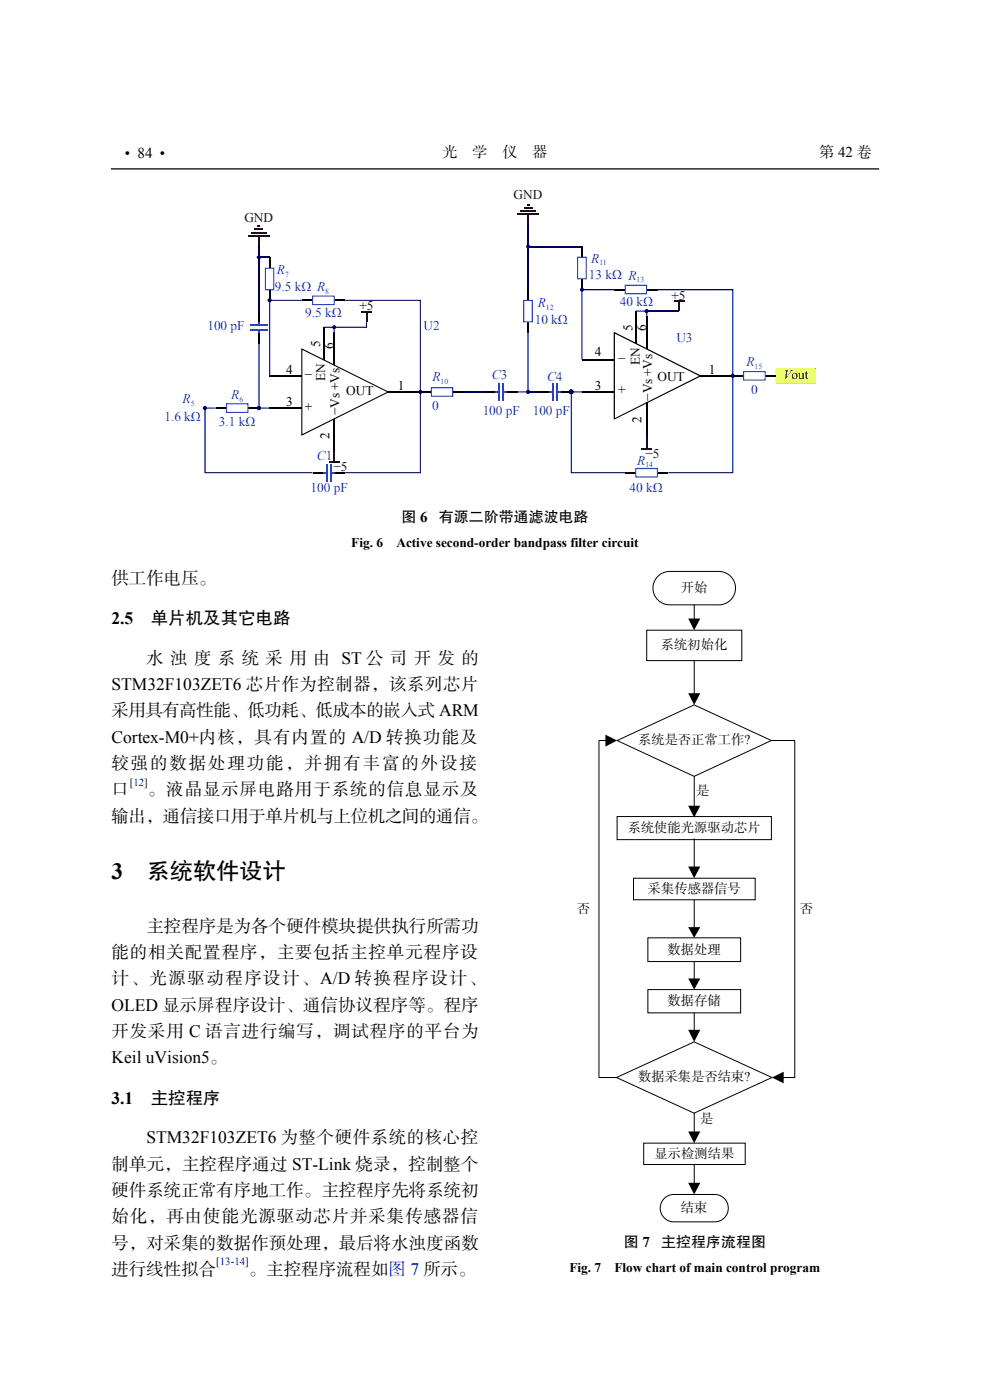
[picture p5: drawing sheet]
<svg xmlns="http://www.w3.org/2000/svg" width="210mm" height="297mm" viewBox="0 0 210 297" stroke-linecap="round" stroke-linejoin="round" font-family="sans-serif">
<path d="M63.9 73.9l18.5 9.2-.2 .2-18.2-9.1 .1-.2v18.3l-.1-.1 18.2-9.1 .2 .2-18.5 9.1z" fill="#000"/>
<path d="M57.2 79.8h6.8M68.6 69.4v6.9M70.9 70.6v6.8M45.8 86.6h2.2M52.6 86.6h2.3M57.2 86.6h6.8M70.9 88.9v6.8M82.3 83.1h6.8" fill="none" stroke="#000" stroke-width=".23"/>
<circle cx="54.9" cy="86.6" r=".44" fill="#000078"/>
<path d="M54.4 86.6a.47 .47 0 0 1 .9 0 .47 .47 0 0 1-.9 0zM54.6 86.2l-.2 .4 .1 .2 .3 .2 .4-.1 .1-.3-.1-.3z" fill="#000078"/>
<path d="M47.9 85.5h4.8v2.1h-4.8zM48.1 85.7v1.8l-.1-.1h4.6l-.1 .1v-1.8l.1 .1h-4.6z" fill="#1542ff"/>
<circle cx="54.9" cy="86.6" r=".44" fill="#000078"/>
<path d="M57.2 61.5v2.2" fill="none" stroke="#000" stroke-width=".23"/>
<circle cx="57.2" cy="63.7" r=".44" fill="#000078"/>
<path d="M57.2 54.6v2.3" fill="none" stroke="#000" stroke-width=".23"/>
<path d="M56.1 56.8h2.1v4.8h-2.1zM56.4 56.9v4.6l-.1-.2h1.8l-.2 .2v-4.6l.2 .1h-1.8z" fill="#1542ff"/>
<path d="M66.3 100.3h2.3M70.9 100.3h2.3" fill="none" stroke="#000" stroke-width=".23"/>
<path d="M69.3 98.5v3.6M70.2 98.5v3.6" fill="none" stroke="#1542ff" stroke-width=".27"/>
<g fill="#1542ff">
<path d="M68.6 100.2h.7v.2h-.7z"/>
<path d="M70.2 100.2h.7v.2h-.7z"/>
</g>
<path d="M54.9 66v2.3M54.9 70.6v2.3" fill="none" stroke="#000" stroke-width=".27"/>
<path d="M53 69h3.7M53 69.9h3.7" fill="none" stroke="#1542ff" stroke-width=".27"/>
<g fill="#1542ff">
<path d="M54.8 69.9h.2v.7h-.2z"/>
<path d="M54.8 68.3h.2v.7h-.2z"/>
</g>
<path d="M52.6 50h4.6" fill="none" stroke="#3c0000" stroke-width=".27"/>
<path d="M53.3 49.4h3.2" fill="none" stroke="#3c0000" stroke-width=".23"/>
<g fill="#3c0000">
<path d="M54 48.6h1.8v.2h-1.8z"/>
<path d="M54.7 47.8h.4v.3h-.4z"/>
</g>
<path d="M54.9 50v2.3" fill="none" stroke="#3c0000" stroke-width=".27"/>
<path d="M64 63.7h2.3M70.9 63.7h2.3" fill="none" stroke="#000" stroke-width=".23"/>
<path d="M66.2 62.7h4.8v2h-4.8zM66.4 62.8v1.8l-.1-.1h4.6l-.2 .1v-1.8l.2 .1h-4.6z" fill="#1542ff"/>
<path d="M89.1 83.1h2.4M96 83.1h2.3" fill="none" stroke="#000" stroke-width=".23"/>
<path d="M91.3 82.1h4.8v2.1h-4.8zM91.6 82.2v1.9l-.1-.2h4.5l-.2 .2v-1.9l.2 .2h-4.5z" fill="#1542ff"/>
<path d="M102.8 83.1h2.3M107.4 83.1h2.3" fill="none" stroke="#000" stroke-width=".23"/>
<path d="M105.8 81.3v3.7M106.7 81.3v3.7" fill="none" stroke="#1542ff" stroke-width=".23"/>
<g fill="#1542ff">
<path d="M105.1 83h.7v.3h-.7z"/>
<path d="M106.7 83h.7v.3h-.7z"/>
</g>
<path d="M114.3 83.1h2.3M118.8 83.1h2.3" fill="none" stroke="#000" stroke-width=".23"/>
<circle cx="121.1" cy="83.1" r=".46" fill="#000078"/>
<path d="M120.6 83.1a.5 .5 0 0 1 1 0 .5 .5 0 0 1-1 0zM120.9 82.8a.44 .44 0 0 0-.1 .7 .44 .44 0 0 0 .7-.2 .44 .44 0 0 0-.4-.6z" fill="#000078"/>
<path d="M117.2 81.3v3.7M118.2 81.3v3.7" fill="none" stroke="#1542ff" stroke-width=".23"/>
<g fill="#1542ff">
<path d="M116.6 83h.6v.3h-.6z"/>
<path d="M118.2 83h.6v.3h-.6z"/>
</g>
<circle cx="121.1" cy="83.1" r=".46" fill="#000078"/>
<g fill="#000078">
<path d="M120.6 83.1a.5 .5 0 0 1 1 0 .5 .5 0 0 1-1 0zM120.9 82.8a.44 .44 0 0 0-.1 .7 .44 .44 0 0 0 .7-.2 .44 .44 0 0 0-.4-.6z"/>
<path d="M120.6 83.1a.5 .5 0 0 1 1 0 .5 .5 0 0 1-1 0zM120.9 82.8a.44 .44 0 0 0-.1 .7 .44 .44 0 0 0 .7-.2 .44 .44 0 0 0-.4-.6z"/>
</g>
<path d="M76.6 66.2h2.3" fill="none" stroke="#3c0000" stroke-width=".23"/>
<path d="M77.6 66.3h.2v2h-.2z" fill="#3c0000"/>
<path d="M69.7 98h2.3M70.9 95.8v2.2M136 95.3h2.3M137.1 93v2.3" fill="none" stroke="#3c0000" stroke-width=".23"/>
<path d="M130.2 70.5l18.4 9.1-.2 .3-18.2-9.2 .2-.1v18.3l-.2-.1 18.2-9.2 .2 .3-18.4 9.1z" fill="#000"/>
<path d="M123.4 59.2v2.3M123.4 76.3h6.9M134.8 66v6.9M137.1 67.2v6.8M148.5 79.8h6.9M123.4 83.1h6.9M137.1 85.5v6.8" fill="none" stroke="#000" stroke-width=".23"/>
<circle cx="123.4" cy="61.5" r=".44" fill="#000078"/>
<path d="M123.4 52.3v2.3" fill="none" stroke="#000" stroke-width=".23"/>
<path d="M122.3 54.5h2.1v4.8h-2.1zM122.6 54.6v4.5l-.1-.1h1.8l-.1 .1v-4.5l.1 .1h-1.8z" fill="#1542ff"/>
<path d="M130.3 61.5h2.3M137.1 61.5h2.3" fill="none" stroke="#000" stroke-width=".27"/>
<path d="M132.4 60.4h4.8v2.1h-4.8zM132.7 60.6v1.7l-.1-.1h4.5l-.1 .1v-1.7l.1 .1h-4.5z" fill="#1542ff"/>
<path d="M111.9 61.5v2.2M111.9 68.3v2.3" fill="none" stroke="#000" stroke-width=".23"/>
<path d="M110.9 63.6h2.1v4.8h-2.1zM111 63.8l.2-.1v4.6l-.2-.1h1.9l-.2 .1v-4.6l.2 .1z" fill="#1542ff"/>
<path d="M109.7 45.5h4.6M110.4 44.8h3.2" fill="none" stroke="#3c0000" stroke-width=".23"/>
<g fill="#3c0000">
<path d="M111 43.9h1.9v.3h-1.9z"/>
<path d="M111.8 43.3h.4v.2h-.4z"/>
</g>
<path d="M111.9 45.5v2.3M142.8 63.9h2.3" fill="none" stroke="#3c0000" stroke-width=".23"/>
<path d="M143.9 64h.2v2h-.2z" fill="#3c0000"/>
<path d="M132.6 100.3h2.2M139.4 100.3h2.3" fill="none" stroke="#000" stroke-width=".23"/>
<path d="M134.7 99.3h4.8v2h-4.8zM134.9 99.4v1.8l-.1-.1h4.6l-.1 .1v-1.8l.1 .1h-4.6z" fill="#1542ff"/>
<path d="M155.4 79.8h2.3M162.2 79.8h2.4" fill="none" stroke="#000" stroke-width=".23"/>
<path d="M157.5 78.7h4.8v2h-4.8zM157.7 79l.1-.2v1.8l-.1-.1h4.5l-.1 .1v-1.8l.1 .2z" fill="#1542ff"/>
<path d="M164.6 78.2h8.4v3.1h-8.4z" fill="#ecff6d"/>
<path d="M164.5 78.2h8.5v3.1h-8.5zM164.6 78.2v3.1l8.4-.1v-3z" fill="#3c0000"/>
<g fill="#000078">
<path d="M43.4 86.5h2.4v.2h-2.3l.1-.1v13.7l-.1-.1h22.8v.2h-22.9z"/>
<path d="M54.8 72.9h.2v13.7l-.1-.1h2.3v.2h-2.3l-.1-.1z"/>
</g>
<circle cx="43.5" cy="86.6" r=".44" fill="#000078"/>
<path d="M54.9 54.6h2.3" fill="none" stroke="#000078" stroke-width=".23"/>
<circle cx="54.9" cy="54.6" r=".45" fill="#000078"/>
<path d="M54.9 52.3v13.7" fill="none" stroke="#000078" stroke-width=".27"/>
<g fill="#000078">
<path d="M73.2 63.6h16v19.5h-.2v-19.4l.1 .1h-15.9z"/>
<path d="M57.1 63.6h6.9v.2h-6.8l.1-.1v16.1h-.2z"/>
<path d="M68.6 69.3h2.3l.1 1.3h-.3v-1.2l.2 .1h-2.3z"/>
<path d="M70.9 69.3h6.8l-.1 .1v-1.1h.2l-.1 1.2h-6.8z"/>
<path d="M123.3 61.4l7-.1v.3h-6.9l.1-.1v14.8h-.2z"/>
<path d="M134.8 65.9h2.3l.1 1.3h-.2v-1.2l.1 .1h-2.3z"/>
</g>
<g fill="#000078">
<circle cx="70.9" cy="69.4" r=".43"/>
<circle cx="137.1" cy="66" r=".46"/>
</g>
<path d="M112 52.3h11.4M112 47.8v13.7M137.1 66h6.9M98.3 83.1h4.5" fill="none" stroke="#000078" stroke-width=".23"/>
<path d="M111.8 70.6h.3v12.5l-.1 .2h-2.3v-.3h2.3l-.2 .1z" fill="#000078"/>
<circle cx="112" cy="83.1" r=".45" fill="#000078"/>
<path d="M112 83.1h2.3" fill="none" stroke="#000078" stroke-width=".23"/>
<g fill="#000078">
<path d="M121 83.1l2.4-.1v.3h-2.3l.1-.2v17.2l-.1-.1h11.5v.2h-11.6z"/>
<path d="M139.4 61.3l16.1 .1v39h-13.8v-.2h13.7l-.1 .1v-38.8l.1 .1h-16z"/>
<path d="M89 83.1h.2v17.3h-16v-.2h15.9l-.1 .1z"/>
<path d="M137 92.3h.2v.7h-.2z"/>
<path d="M120.6 83.1a.5 .5 0 0 1 1 0 .5 .5 0 0 1-1 0zM120.9 82.8a.44 .44 0 0 0-.1 .7 .44 .44 0 0 0 .7-.2 .44 .44 0 0 0-.4-.6z"/>
<path d="M120.6 83.1a.5 .5 0 0 1 1 0 .5 .5 0 0 1-1 0zM120.9 82.8a.44 .44 0 0 0-.1 .7 .44 .44 0 0 0 .7-.2 .44 .44 0 0 0-.4-.6z"/>
</g>
<g fill="#000078">
<circle cx="121.1" cy="83.1" r=".46"/>
<circle cx="89.1" cy="83.1" r=".45"/>
<circle cx="112" cy="52.3" r=".45"/>
<circle cx="155.4" cy="79.7" r=".45"/>
</g>
<path d="M109.8 121h75v138.4h-75z" fill="#fff"/>
<g fill="none" stroke="#000" stroke-width=".21">
<path d="M137.1 133.7h20.2v6.4h-20.2zM139.5 122.3a3.5 3.5 0 0 1 2.5-1.1h10.4a3.5 3.5 0 0 1 3.6 3.6 3.5 3.5 0 0 1-3.6 3.5h-10.4a3.5 3.5 0 0 1-3.3-2.2 3.5 3.5 0 0 1 .8-3.8zM147.2 128.3v3.2M128.6 157.1h-1.6v71.5h3.7M130.8 157.1l16.4-7.6 16.4 7.6-16.4 7.6zM147.2 140.1v7.3M163.6 157.1h4.9v71.5h-2.6M130.8 173.2h32.8v4.9h-32.8zM147.2 164.7v6.5M147.2 177.9v6.2M134.3 186.3h25.8v4.6h-25.8zM137.4 199h19.6v5h-19.6z"/>
<path d="M147.2 190.9v6.1M137.4 209.9h19.6v5h-19.6zM147.2 204v4M147.2 214.9v3.9M130.7 228.6l16.5-7.6 16.5 7.6-16.5 7.6zM147.2 236.2v4.1M136.5 242.5h21.5v4.5h-21.5zM141.1 254l1.1-.5 .7-.1h8.6a2.9 2.9 0 0 1 2.9 2.9 2.9 2.9 0 0 1-2.9 2.9h-8.6a2.91 2.91 0 0 1-2.8-1.9 2.91 2.91 0 0 1 1-3.3zM147.2 247v4.2"/>
</g>
<path d="M145.9 131.2h2.6l-1.3 2.5zM128.4 155.9l2.4 1.2-2.4 1.3zM145.9 147.1h2.6l-1.3 2.4zM145.9 170.9h2.6l-1.3 2.5zM145.9 183.8h2.6l-1.3 2.5zM145.9 196.7h2.6l-1.3 2.3zM145.9 207.6h2.6l-1.3 2.3zM145.9 218.5h2.6l-1.3 2.5zM163.7 228.6l2.5-1.2v2.4zM145.9 240h2.6l-1.3 2.5zM145.9 250.9h2.6l-1.3 2.5z" fill="#000"/>
<path d="M23.6 35.8h162.7" fill="none" stroke="#000" stroke-width=".26"/>
<g font-size="4.9">
<text x="23.6" y="186.5">3</text>
<text x="31" y="186.5">系统软件设计</text>
</g>
<g font-size="3.7">
<text x="23.6" y="123.8">供工作电压。</text>
<text x="23.6" y="132.3">2.5</text>
<text x="32" y="132.3">单片机及其它电路</text>
<text x="31" y="140.8">水 浊 度 系 统 采 用 由 ST 公 司 开 发 的</text>
<text x="23.6" y="146.4">STM32F103ZET6 芯片作为控制器，该系列芯片</text>
<text x="23.6" y="152">采用具有高性能、低功耗、低成本的嵌入式 ARM</text>
<text x="23.6" y="157.6">Cortex-M0+内核，具有内置的 A/D 转换功能及</text>
<text x="23.6" y="163.2">较强的数据处理功能，并拥有丰富的外设接</text>
<text x="23.6" y="168.8">口</text>
<text x="31.4" y="168.8">。液晶显示屏电路用于系统的信息显示及</text>
<text x="23.6" y="174.3">输出，通信接口用于单片机与上位机之间的通信。</text>
<text x="31" y="197.6">主控程序是为各个硬件模块提供执行所需功</text>
<text x="23.6" y="203.2">能的相关配置程序，主要包括主控单元程序设</text>
<text x="23.6" y="208.8">计、光源驱动程序设计、A/D 转换程序设计、</text>
<text x="23.6" y="214.4">OLED 显示屏程序设计、通信协议程序等。程序</text>
<text x="23.6" y="220">开发采用 C 语言进行编写，调试程序的平台为</text>
<text x="23.6" y="225.6">Keil uVision5。</text>
<text x="23.6" y="234.1">3.1</text>
<text x="32" y="234.1">主控程序</text>
<text x="31" y="242.5">STM32F103ZET6 为整个硬件系统的核心控</text>
<text x="23.6" y="248.1">制单元，主控程序通过 ST-Link 烧录，控制整个</text>
<text x="23.6" y="253.7">硬件系统正常有序地工作。主控程序先将系统初</text>
<text x="23.6" y="259.3">始化，再由使能光源驱动芯片并采集传感器信</text>
<text x="23.6" y="264.9">号，对采集的数据作预处理，最后将水浊度函数</text>
<text x="23.6" y="270.5">进行线性拟合</text>
<text x="52.7" y="270.5">。主控程序流程如图 7 所示。</text>
</g>
<g font-size="3.2">
<text x="26.5" y="33.5">• 84 •</text>
<text x="93.8" y="33.3">光</text>
<text x="100.2" y="33.3">学</text>
<text x="106.5" y="33.3">仪</text>
<text x="112.9" y="33.3">器</text>
<text x="173.7" y="33.3">第 42 卷</text>
<text x="85.1" y="110.7">图 6</text>
<text x="93" y="110.7">有源二阶带通滤波电路</text>
<text x="132.2" y="264.6">图 7</text>
<text x="140.2" y="264.6">主控程序流程图</text>
</g>
<g font-size="2.8" fill="#3c0000">
<text x="51.8" y="47">GND</text>
<text x="108.9" y="42.3">GND</text>
<text x="76.2" y="65.8">+5</text>
<text x="142.4" y="63.6">+5</text>
<text x="166.1" y="80.5">Vout</text>
<text x="70.7" y="99.9">−5</text>
<text x="136.9" y="97.2">−5</text>
</g>
<g font-size="2.8" fill="#1542ff">
<text x="58.7" y="58.2">R</text>
<text x="124.8" y="59.3">13 kΩ R</text>
<text x="125.3" y="55.7">R</text>
<text x="58.3" y="61.8">9.5 kΩ R</text>
<text x="114" y="65.2">R</text>
<text x="131.4" y="64.9">40 kΩ</text>
<text x="44" y="70">100 pF</text>
<text x="64.7" y="67.2">9.5 kΩ</text>
<text x="89.8" y="70">U2</text>
<text x="113.4" y="68.8">10 kΩ</text>
<text x="143.4" y="72.5">U3</text>
<text x="158.3" y="77.7">R</text>
<text x="91.7" y="80.9">R</text>
<text x="104.3" y="80.5">C3</text>
<text x="116" y="80.9">C4</text>
<text x="159.2" y="83.6">0</text>
<text x="34.8" y="89.3">1.6 kΩ</text>
<text x="38.7" y="85.5">R</text>
<text x="49" y="84.6">R</text>
<text x="91.6" y="87">0</text>
<text x="102.3" y="88">100 pF</text>
<text x="112.9" y="88">100 pF</text>
<text x="46.4" y="90.5">3.1 kΩ</text>
<text x="67.2" y="97.6">C1</text>
<text x="135.1" y="98.6">R</text>
<text x="65.8" y="104.4">100 pF</text>
<text x="133.5" y="104.4">40 kΩ</text>
</g>
<g font-size="2.8">
<text x="134.1" y="70.2" transform="rotate(-90 134.1 70.2)">5</text>
<text x="137" y="70.2" transform="rotate(-90 137 70.2)">6</text>
<text x="67.9" y="73.6" transform="rotate(-90 67.9 73.6)">5</text>
<text x="70.7" y="74.1" transform="rotate(-90 70.7 74.1)">6</text>
<text x="126.1" y="75.6">4</text>
<text x="131.1" y="76.9">−</text>
<text x="135.6" y="77.4" transform="rotate(-90 135.6 77.4)">EN</text>
<text x="60.7" y="79.3">4</text>
<text x="64.6" y="80.5">−</text>
<text x="68.9" y="80.9" transform="rotate(-90 68.9 80.9)">EN</text>
<text x="73.4" y="83.8">OUT</text>
<text x="84.4" y="82.7">1</text>
<text x="126.1" y="82.7">3</text>
<text x="131.1" y="83.6">+</text>
<text x="139.4" y="80.7">OUT</text>
<text x="150.3" y="79.3">1</text>
<text x="60.7" y="86.1">3</text>
<text x="64.6" y="87.3">+</text>
<text x="72" y="88.1" transform="rotate(-90 72 88.1)">−Vs +Vs</text>
<text x="136" y="89.7" transform="rotate(-90 136 89.7)">2</text>
<text x="138.3" y="85" transform="rotate(-90 138.3 85)">−Vs +Vs</text>
<text x="69.9" y="93.1" transform="rotate(-90 69.9 93.1)">2</text>
<text x="74.5" y="116">Fig. 6</text>
<text x="84" y="116">Active second-order bandpass filter circuit</text>
<text x="144.4" y="125.6">开始</text>
<text x="140.1" y="137.7">系统初始化</text>
<text x="135.3" y="157.9">系统是否正常工作?</text>
<text x="147.6" y="168.6">是</text>
<text x="133.1" y="176.5">系统使能光源驱动芯片</text>
<text x="137.3" y="189.4">采集传感器信号</text>
<text x="122.3" y="193.7">否</text>
<text x="169.6" y="193.7">否</text>
<text x="141.6" y="202.3">数据处理</text>
<text x="141.6" y="213.2">数据存储</text>
<text x="135.3" y="229.4">数据采集是否结束?</text>
<text x="148.5" y="238.2">是</text>
<text x="138.8" y="245.6">显示检测结果</text>
<text x="144.4" y="257.1">结束</text>
<text x="120.7" y="269.9">Fig. 7</text>
<text x="130.3" y="269.9">Flow chart of main control program</text>
</g>
<g font-size="2.3">
<text x="27.5" y="166.7">[12]</text>
<text x="45.9" y="268.5">[13-14]</text>
</g>
<g font-size="1.6" fill="#1542ff">
<text x="60.4" y="58.7">7</text>
<text x="127.1" y="56.3">11</text>
<text x="135" y="59.9">13</text>
<text x="68.9" y="62.3">8</text>
<text x="115.8" y="65.8">12</text>
<text x="93.4" y="81.4">10</text>
<text x="160" y="78.3">15</text>
<text x="40.4" y="86.1">5</text>
<text x="50.8" y="85.2">6</text>
<text x="136.9" y="99.2">14</text>
</g>
</svg>
